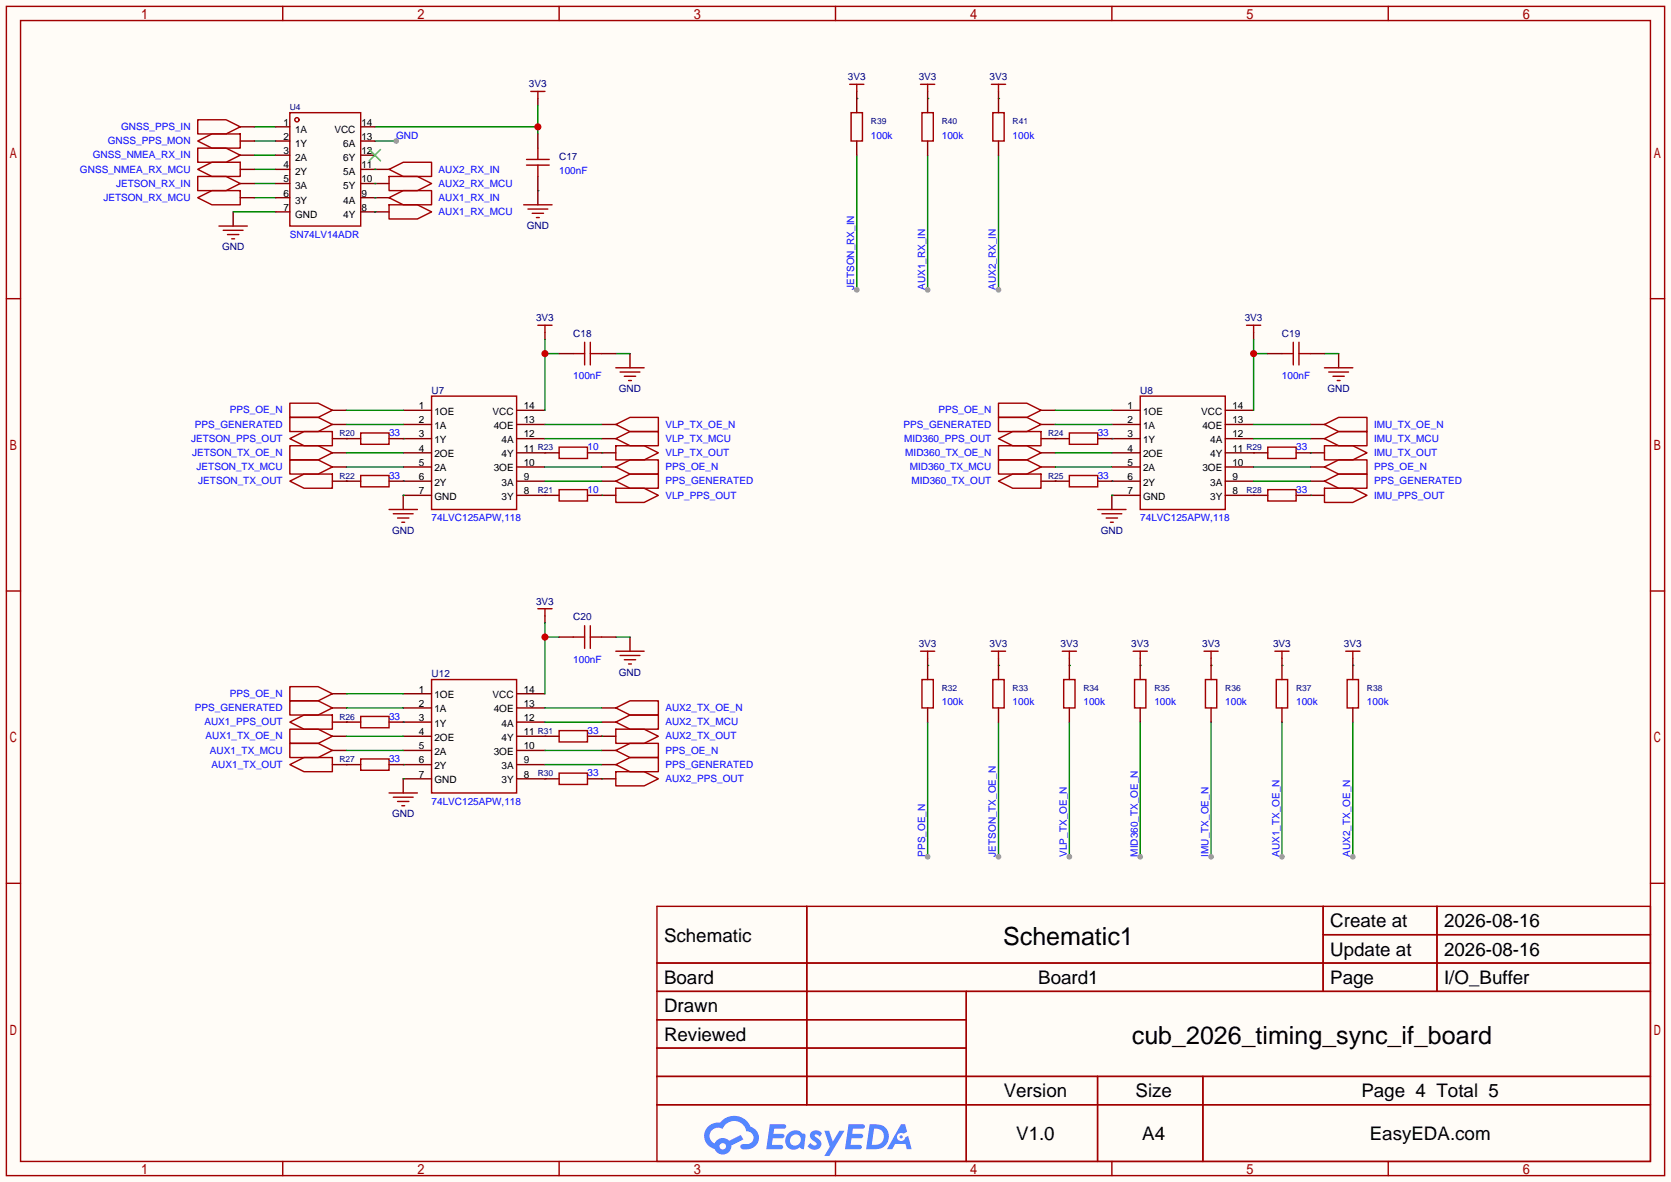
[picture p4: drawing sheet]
<svg xmlns="http://www.w3.org/2000/svg" width="299mm" height="212mm" viewBox="0 0 299 212" stroke-linecap="round" stroke-linejoin="round" font-family="sans-serif">
<path d="M0 0h299.5v211.8h-299.5z" fill="#fffcf7"/>
<g fill="none" stroke="#a10000" stroke-width=".25">
<path d="M1.1 1.1h297.2v209.6h-297.2zM3.7 3.7h292.1v204.5h-292.1zM50.7 1.1v2.6M100.2 1.1v2.6M149.7 1.1v2.6M199.3 1.1v2.6M248.8 1.1v2.6M1.1 53.5h2.6M295.8 53.5h2.5M1.1 105.9h2.6M295.8 105.9h2.5M1.1 158.3h2.6"/>
<path d="M295.8 158.3h2.5M117.7 162.4h178.1v45.8h-178.1zM117.7 172.6h178.1M117.7 177.7h178.1M144.6 162.4v35.6M173.2 177.7v30.5M237.1 162.4v15.3M237.1 167.5h58.7M257.5 162.4v15.3M117.7 182.8h55.5M117.7 192.9h178.1M117.7 187.8h55.5"/>
<path d="M117.7 198h178.1M196.7 192.9v15.3M215.6 192.9v15.3M50.7 208.2v2.5M100.2 208.2v2.5M149.7 208.2v2.5M199.3 208.2v2.5M248.8 208.2v2.5"/>
</g>
<g fill="#5487ff">
<path d="M145.5 202.8a1.3 1.3 0 0 1 1.8 .3l-.4 .6a.54 .54 0 0 0-.9-.2l.1 .2a1.58 1.58 0 0 1 1.1 1.6 1.43 1.43 0 0 1-2.5 .1l.5-.6a.64 .64 0 0 0 .5 .5 .64 .64 0 0 0 .7-.3l-.2-.2a1.6 1.6 0 0 1-1-1.6z"/>
<path d="M147.7 202.7h.9l.7 1.9 1.1-1.9h.9l-2.7 4.5h-.9l1-1.7z"/>
<path d="M138 201.5h1.6a1.31 1.31 0 0 1 1.2 .2 .4 .4 0 0 1-.3 .6h-1.8l-.1 .9h1.6a.4 .4 0 0 1 .4 .4 .4 .4 0 0 1-.4 .4h-1.7l-.2 1.2h.8a1.23 1.23 0 0 1 1.2 .2 .39 .39 0 0 1-.3 .6h-2.7z"/>
<path d="M152.1 201.5h1.6a1.32 1.32 0 0 1 1.3 .2 .39 .39 0 0 1-.4 .6h-1.7l-.2 .9h1.7a.4 .4 0 0 1 .3 .4 .4 .4 0 0 1-.4 .4h-1.7l-.2 1.2h.8a1.23 1.23 0 0 1 1.2 .2 .39 .39 0 0 1-.3 .6h-2.7z"/>
<path d="M161.5 201.5h.7l.4 1.3-.7 .4a.75 .75 0 0 0-1.1 .3 .75 .75 0 0 0 .5 1 .75 .75 0 0 0 .9-.6l.6-.3 .6 2.4h-.9l-.2-1h-1.9l-.5 1h-.9z"/>
<path d="M155.9 201.5l-.7 4.5h1.5a2.27 2.27 0 0 0 2.6-2.3 2.27 2.27 0 0 0-2.7-2.2zM156.6 202.3a1.5 1.5 0 0 1 1.8 1.5 1.5 1.5 0 0 1-1.9 1.4h-.3z"/>
<path d="M141.3 203.1a1.62 1.62 0 0 0-.4 2.1 1.62 1.62 0 0 0 2 .7l.4-.3 .3 .3 .5 .1 .3-2.5-.2-.3h-.4a1.58 1.58 0 0 0-2.5-.1zM141.9 203.6a.98 .98 0 0 1 1.5 .2 .98 .98 0 0 1-.6 1.5 .94 .94 0 0 1-1.2-.4 .94 .94 0 0 1 .3-1.3z"/>
<path d="M126.9 201.9a2.37 2.37 0 0 0 1.2 4 1.54 1.54 0 0 0 1.7 1 1.54 1.54 0 0 0 1.3-1.6l2.1-1.1-.5-.8-2 1.1a1.57 1.57 0 0 0-2.6 .4 1.5 1.5 0 0 1-.8-2.1 1.5 1.5 0 0 1 2.2-.5 2.23 2.23 0 0 1 2.3-1.4 2.23 2.23 0 0 1 2 1.8 1.16 1.16 0 0 1 1.2 1.1 1.16 1.16 0 0 1-1 1.3h-.7a.47 .47 0 0 0-.6 .3 .47 .47 0 0 0 .4 .6 2.23 2.23 0 0 0 2.3-.7 2.23 2.23 0 0 0 .4-2.3 2.16 2.16 0 0 0-1.3-1.1 3.2 3.2 0 0 0-5.4-.7l-1.2 .1zM129 205.4a.58 .58 0 0 1 1.1 0 .58 .58 0 0 1-1.1 0z"/>
<circle cx="161.5" cy="203.8" r=".28"/>
</g>
<g fill="none" stroke="#a10000" stroke-width=".25">
<path d="M95.1 16.4h2.6M96.4 16.4v1.3M152.3 15.1h2.5M153.5 15.1v1.3M165 15.1h2.5M166.2 15.1v1.3M177.7 15.1h2.5M178.9 15.1v1.3M93.9 36.7h5M94.6 37.5h3.6M95.4 38.2h2M96.1 39h.5"/>
<path d="M39.2 40.5h5.1M40 41.3h3.6M40.8 42h2M41.5 42.8h.5M96.4 58.3h2.5M97.7 58.3v1.3M223.4 58.3h2.5M224.7 58.3v1.3M77.3 71h15.3v20.3h-15.3zM110.4 65.9h5M111.1 66.7h3.6M111.9 67.4h2"/>
<path d="M112.6 68.2h.6M204.3 71h15.3v20.3h-15.3zM237.4 65.9h5M238.1 66.7h3.6M238.9 67.4h2M239.6 68.2h.6M96.4 109.1h2.5M97.7 109.1v1.3M110.4 116.7h5M111.1 117.5h3.6M111.9 118.2h2M112.6 119h.6"/>
<path d="M165 116.7h2.5M166.2 116.7v1.3M177.7 116.7h2.5M178.9 116.7v1.3M190.4 116.7h2.5M191.6 116.7v1.3M203.1 116.7h2.5M204.3 116.7v1.3M215.8 116.7h2.5M217 116.7v1.3M228.5 116.7h2.5M229.7 116.7v1.3"/>
<path d="M241.2 116.7h2.5M242.4 116.7v1.3M77.3 121.8h15.3v20.3h-15.3z"/>
</g>
<g fill="none" stroke="#870000" stroke-width=".25">
<path d="M96.4 17.7v1.2M153.5 16.4v1.3M166.2 16.4v1.3M178.9 16.4v1.3M41.8 38v2.5M96.4 34.2v2.5M97.7 59.6v1.2M224.7 59.6v1.2M72.3 73.5h5M72.3 76.1h5M72.3 78.6h5M92.6 73.5h5.1"/>
<path d="M92.6 76.1h5.1M92.6 78.6h5.1M112.9 63.4v2.5M199.3 73.5h5M199.3 76.1h5M199.3 78.6h5M219.6 73.5h5.1M219.6 76.1h5.1M219.6 78.6h5.1M239.9 63.4v2.5M72.3 81.2h5M72.3 83.7h5"/>
<path d="M72.3 86.2h5M72.3 88.8h5M92.6 81.2h5.1M92.6 83.7h5.1M92.6 86.2h5.1M92.6 88.8h5.1M199.3 81.2h5M199.3 83.7h5M199.3 86.2h5M199.3 88.8h5M219.6 81.2h5.1M219.6 83.7h5.1"/>
<path d="M219.6 86.2h5.1M219.6 88.8h5.1M97.7 110.4v1.2M112.9 114.2v2.5M166.2 118v1.3M178.9 118v1.3M191.6 118v1.3M204.3 118v1.3M217 118v1.3M229.7 118v1.3M242.4 118v1.3M72.3 124.3h5"/>
<path d="M72.3 126.9h5M72.3 129.4h5M72.3 132h5M72.3 134.5h5M72.3 137h5M72.3 139.6h5M92.6 124.3h5.1M92.6 126.9h5.1M92.6 129.4h5.1M92.6 132h5.1M92.6 134.5h5.1M92.6 137h5.1"/>
<path d="M92.6 139.6h5.1"/>
</g>
<path d="M41.8 38h7.6M45.6 22.7h3.8M97.7 60.8v12.7M97.7 63.4h2.5" fill="none" stroke="#008700" stroke-width=".25"/>
<circle cx="97.7" cy="63.4" r=".63" fill="#c00"/>
<path d="M97.7 111.6v12.7M97.7 114.2h2.5" fill="none" stroke="#008700" stroke-width=".25"/>
<circle cx="97.7" cy="114.2" r=".63" fill="#c00"/>
<path d="M224.7 60.8v12.7M224.7 63.4h2.5" fill="none" stroke="#008700" stroke-width=".25"/>
<circle cx="224.7" cy="63.4" r=".63" fill="#c00"/>
<path d="M96.4 18.9v5.1M67.2 22.7h29.2" fill="none" stroke="#008700" stroke-width=".25"/>
<circle cx="96.4" cy="22.7" r=".63" fill="#c00"/>
<path d="M67.2 25.3h3.8" fill="none" stroke="#008700" stroke-width=".25"/>
<circle cx="71" cy="25.3" r=".51" fill="#999"/>
<g fill="none" stroke="#008700" stroke-width=".25">
<path d="M153.5 17.7h.1M166.2 17.7h.1M178.9 17.7h.1M45.6 25.3h3.8M45.6 30.4h3.8M45.6 32.9h3.8M45.6 35.4h3.8M45.6 27.8h3.8M96.4 34.2h.1M178.9 27.8v24.1M62.1 78.6h.1M62.1 76.1h10.2"/>
<path d="M62.1 73.5h10.2M72.3 78.6h.1M97.7 76.1h10.1M97.7 78.6h10.1M110.4 63.4h2.5M189.1 78.6h.1M189.1 76.1h10.2M189.1 73.5h10.2M199.3 78.6h.1M224.7 76.1h10.1M224.7 78.6h10.1M237.4 63.4h2.5"/>
<path d="M62.1 86.2h.1M62.1 83.7h10.2M62.1 81.2h10.2M72.3 88.8h.1M72.3 86.2h.1M97.7 88.8h.1M97.7 81.2h.1M97.7 86.2h10.1M97.7 83.7h10.1M107.8 88.8h.1M107.8 81.2h.1M189.1 86.2h.1"/>
<path d="M189.1 83.7h10.2M189.1 81.2h10.2M199.3 86.2h.1M199.3 88.8h.1M224.7 88.8h.1M224.7 81.2h.1M224.7 86.2h10.1M224.7 83.7h10.1M234.8 81.2h.1M234.8 88.8h.1M110.4 114.2h2.5M166.2 119.3h.1"/>
<path d="M178.9 119.3h.1M191.6 119.3h.1M204.3 119.3h.1M217 119.3h.1M229.7 119.3h.1M242.4 119.3h.1M62.1 129.4h.1M62.1 137h.1M62.1 126.9h10.2M62.1 124.3h10.2M62.1 134.5h10.2M62.1 132h10.2"/>
<path d="M72.3 129.4h.1M72.3 137h.1M72.3 139.6h.1M97.7 139.6h.1M97.7 132h.1M97.7 126.9h10.1M97.7 137h10.1M97.7 129.4h10.1M97.7 134.5h10.1M107.8 132h.1M107.8 139.6h.1"/>
</g>
<g fill="none" stroke="#870000" stroke-width=".25">
<path d="M43.1 22.7h2.5M43.1 25.3h2.5M43.1 30.4h2.5M43.1 35.4h2.5M43.1 32.9h2.5M43.1 27.8h2.5M67.2 30.4h2.5M67.2 35.4h2.5M67.2 32.9h2.5M67.2 38h2.5M96.4 24v2.5M96.4 31.6v2.6"/>
<path d="M59.6 76.1h2.5M59.6 78.6h5M59.6 73.5h2.5M69.7 78.6h2.6M100.2 63.4h2.5M107.8 76.1h2.6M107.8 78.6h2.6M107.8 63.4h2.6M186.6 76.1h2.5M186.6 78.6h5M186.6 73.5h2.5M196.7 78.6h2.6"/>
<path d="M227.2 63.4h2.5M234.8 76.1h2.6M234.8 78.6h2.6M234.8 63.4h2.6M59.6 83.7h2.5M59.6 81.2h2.5M59.6 86.2h5M69.7 86.2h2.6M72.3 88.8v2.5M97.7 81.2h2.5M97.7 88.8h2.5M105.3 81.2h5.1"/>
<path d="M105.3 88.8h5.1M107.8 83.7h2.6M107.8 86.2h2.6M186.6 83.7h2.5M186.6 81.2h2.5M186.6 86.2h5M196.7 86.2h2.6M199.3 88.8v2.5M224.7 81.2h2.5M224.7 88.8h2.5M232.3 81.2h5.1M232.3 88.8h5.1"/>
<path d="M234.8 83.7h2.6M234.8 86.2h2.6M100.2 114.2h2.5M107.8 114.2h2.6M59.6 129.4h5M59.6 126.9h2.5M59.6 134.5h2.5M59.6 137h5M59.6 132h2.5M59.6 124.3h2.5M69.7 129.4h2.6M69.7 137h2.6"/>
<path d="M72.3 139.6v2.5M97.7 132h2.5M97.7 139.6h2.5M105.3 132h5.1M105.3 139.6h5.1M107.8 129.4h2.6M107.8 126.9h2.6M107.8 134.5h2.6M107.8 137h2.6"/>
</g>
<g fill="none" stroke="#a10000" stroke-width=".25">
<path d="M35.4 21.5h5.1l2.6 1.2-2.6 1.3h-5.1zM35.4 25.3l2.6-1.3h5.1v2.5h-5.1zM35.4 30.4l2.6-1.3h5.1v2.5h-5.1zM35.4 35.4l2.6-1.2h5.1v2.5h-5.1zM35.4 26.5h5.1l2.6 1.3-2.6 1.3h-5.1zM35.4 31.6h5.1l2.6 1.3-2.6 1.3h-5.1zM69.7 31.6h5.1l2.5 1.3-2.5 1.3h-5.1zM69.7 36.7h5.1l2.5 1.3-2.5 1.2h-5.1zM69.7 30.4l2.6-1.3h5v2.5h-5zM69.7 35.4l2.6-1.2h5v2.5h-5zM94.4 29.6h4M94.4 28.6h4"/>
<path d="M96.4 26.5v2.1M96.4 29.6v2M51.9 74.8h5.1l2.6 1.3-2.6 1.2h-5.1zM51.9 79.9h5.1l2.6 1.3-2.6 1.2h-5.1zM51.9 72.3h5.1l2.6 1.2-2.6 1.3h-5.1zM51.9 78.6l2.6-1.3h5.1v2.6h-5.1zM64.6 77.6h5.1v2h-5.1zM102.7 63.4h2.1M104.8 61.3v4.1M105.8 63.4h2M105.8 61.3v4.1M110.4 76.1l2.5-1.3h5.1v2.5h-5.1z"/>
<path d="M110.4 78.6l2.5-1.3h5.1v2.6h-5.1zM110.4 79.9h5l2.6 1.3-2.6 1.2h-5zM178.9 72.3h5.1l2.6 1.2-2.6 1.3h-5.1zM178.9 79.9h5.1l2.6 1.3-2.6 1.2h-5.1zM178.9 74.8h5.1l2.6 1.3-2.6 1.2h-5.1zM178.9 78.6l2.6-1.3h5.1v2.6h-5.1zM191.6 77.6h5.1v2h-5.1zM229.7 63.4h2.1M231.8 61.3v4.1M232.8 63.4h2M232.8 61.3v4.1M237.4 78.6l2.5-1.3h5.1v2.6h-5.1z"/>
<path d="M237.4 76.1l2.5-1.3h5.1v2.5h-5.1zM237.4 79.9h5l2.6 1.3-2.6 1.2h-5zM51.9 82.4h5.1l2.6 1.3-2.6 1.3h-5.1zM51.9 86.2l2.6-1.2h5.1v2.5h-5.1zM64.6 85.2h5.1v2h-5.1zM69.7 91.3h5.1M70.5 92.1h3.5M71.2 92.8h2.1M72 93.6h.5M100.2 87.8h5.1v2h-5.1zM100.2 80.1h5.1v2.1h-5.1zM110.4 83.7l2.5-1.3h5.1v2.6h-5.1z"/>
<path d="M110.4 86.2l2.5-1.2h5.1v2.5h-5.1zM110.4 87.5h5l2.6 1.3-2.6 1.2h-5zM178.9 82.4h5.1l2.6 1.3-2.6 1.3h-5.1zM178.9 86.2l2.6-1.2h5.1v2.5h-5.1zM191.6 85.2h5.1v2h-5.1zM196.7 91.3h5.1M197.5 92.1h3.5M198.2 92.8h2.1M199 93.6h.5M227.2 87.8h5.1v2h-5.1zM227.2 80.1h5.1v2.1h-5.1zM237.4 83.7l2.5-1.3h5.1v2.6h-5.1z"/>
<path d="M237.4 86.2l2.5-1.2h5.1v2.5h-5.1zM237.4 87.5h5l2.6 1.3-2.6 1.2h-5zM102.7 114.2h2.1M104.8 112.1v4.1M105.8 112.1v4.1M105.8 114.2h2M51.9 125.6h5.1l2.6 1.3-2.6 1.2h-5.1zM51.9 133.2h5.1l2.6 1.3-2.6 1.3h-5.1zM51.9 130.7h5.1l2.6 1.3-2.6 1.2h-5.1zM51.9 123.1h5.1l2.6 1.2-2.6 1.3h-5.1zM51.9 137l2.6-1.2h5.1v2.5h-5.1zM51.9 129.4l2.6-1.3h5.1v2.6h-5.1z"/>
<path d="M64.6 128.4h5.1v2h-5.1zM64.6 136h5.1v2h-5.1zM100.2 138.6h5.1v2h-5.1zM100.2 130.9h5.1v2.1h-5.1zM110.4 129.4l2.5-1.3h5.1v2.6h-5.1zM110.4 126.9l2.5-1.3h5.1v2.5h-5.1zM110.4 134.5l2.5-1.3h5.1v2.6h-5.1zM110.4 137l2.5-1.2h5.1v2.5h-5.1zM110.4 138.3h5l2.6 1.3-2.6 1.2h-5zM110.4 130.7h5l2.6 1.3-2.6 1.2h-5zM69.7 142.1h5.1M70.5 142.9h3.5"/>
<path d="M71.2 143.6h2.1M72 144.4h.5"/>
</g>
<circle cx="178.9" cy="51.9" r=".51" fill="#999"/>
<path d="M166.2 27.8v24.1" fill="none" stroke="#008700" stroke-width=".25"/>
<circle cx="166.2" cy="51.9" r=".51" fill="#999"/>
<path d="M153.5 27.8v24.1" fill="none" stroke="#008700" stroke-width=".25"/>
<circle cx="153.5" cy="51.9" r=".51" fill="#999"/>
<path d="M242.4 129.4v24.1" fill="none" stroke="#008700" stroke-width=".25"/>
<circle cx="242.4" cy="153.5" r=".51" fill="#999"/>
<path d="M229.7 129.4v24.1" fill="none" stroke="#008700" stroke-width=".25"/>
<circle cx="229.7" cy="153.5" r=".51" fill="#999"/>
<path d="M217 129.4v24.1" fill="none" stroke="#008700" stroke-width=".25"/>
<circle cx="217" cy="153.5" r=".51" fill="#999"/>
<path d="M204.3 129.4v24.1" fill="none" stroke="#008700" stroke-width=".25"/>
<circle cx="204.3" cy="153.5" r=".51" fill="#999"/>
<path d="M191.6 129.4v24.1" fill="none" stroke="#008700" stroke-width=".25"/>
<circle cx="191.6" cy="153.5" r=".51" fill="#999"/>
<path d="M178.9 129.4v24.1" fill="none" stroke="#008700" stroke-width=".25"/>
<circle cx="178.9" cy="153.5" r=".51" fill="#999"/>
<path d="M166.2 129.4v24.1" fill="none" stroke="#008700" stroke-width=".25"/>
<circle cx="166.2" cy="153.5" r=".51" fill="#999"/>
<g fill="none" stroke="#870000" stroke-width=".25">
<path d="M153.5 17.7v2.5M166.2 17.7v2.5M178.9 17.7v2.5M49.4 22.7h2.5M49.4 25.3h2.5M49.4 27.8h2.5M49.4 30.4h2.5M49.4 32.9h2.5M49.4 35.4h2.5M49.4 38h2.5M64.6 22.7h2.6M64.6 25.3h2.6"/>
<path d="M64.6 27.8h2.6M64.6 30.4h2.6M64.6 32.9h2.6M64.6 35.4h2.6M64.6 38h2.6M153.5 25.3v2.5M166.2 25.3v2.5M178.9 25.3v2.5M166.2 119.3v2.5M178.9 119.3v2.5M191.6 119.3v2.5M204.3 119.3v2.5"/>
<path d="M217 119.3v2.5M229.7 119.3v2.5M242.4 119.3v2.5M166.2 126.9v2.5M178.9 126.9v2.5M191.6 126.9v2.5M204.3 126.9v2.5M217 126.9v2.5M229.7 126.9v2.5M242.4 126.9v2.5"/>
</g>
<g fill="none" stroke="#a10000" stroke-width=".25">
<path d="M51.9 20.2h12.7v20.3h-12.7zM152.5 20.2h2.1v5.1h-2.1zM165.2 20.2h2.1v5.1h-2.1zM177.9 20.2h2.1v5.1h-2.1zM165.2 121.8h2.1v5.1h-2.1zM177.9 121.8h2.1v5.1h-2.1zM190.6 121.8h2.1v5.1h-2.1zM203.3 121.8h2.1v5.1h-2.1zM216 121.8h2.1v5.1h-2.1zM228.7 121.8h2.1v5.1h-2.1zM241.4 121.8h2.1v5.1h-2.1z"/>
<circle cx="53.2" cy="21.5" r=".38"/>
</g>
<path d="M66.2 26.8l2 2M68.2 26.8l-2 2" fill="none" stroke="#3c3" stroke-width=".25"/>
<path d="M67.2 30.4h.1M67.2 35.4h.1M67.2 32.9h.1M67.2 38h.1" fill="none" stroke="#008700" stroke-width=".25"/>
<g font-size="4.5">
<text x="179.8" y="169.3">Schematic1</text>
<text x="202.8" y="187.1">cub_2026_timing_sync_if_board</text>
</g>
<g font-size="3.4">
<text x="238.4" y="166.2">Create at</text>
<text x="258.8" y="166.2">2026-08-16</text>
<text x="119" y="168.7">Schematic</text>
<text x="238.4" y="171.3">Update at</text>
<text x="258.8" y="171.3">2026-08-16</text>
<text x="119" y="176.4">Board</text>
<text x="186.1" y="176.4">Board1</text>
<text x="238.4" y="176.4">Page</text>
<text x="258.8" y="176.4">I/O_Buffer</text>
<text x="119" y="181.4">Drawn</text>
<text x="119" y="186.5">Reviewed</text>
<text x="179.9" y="196.7">Version</text>
<text x="203.5" y="196.7">Size</text>
<text x="244" y="196.7">Page 4 Total 5</text>
<text x="182.1" y="204.3">V1.0</text>
<text x="204.7" y="204.3">A4</text>
<text x="245.5" y="204.3">EasyEDA.com</text>
</g>
<g font-size="1.8" fill="#000080">
<text x="94.8" y="15.7">3V3</text>
<text x="151.9" y="14.4">3V3</text>
<text x="164.6" y="14.4">3V3</text>
<text x="177.3" y="14.4">3V3</text>
<text x="100.2" y="28.6">C17</text>
<text x="94.4" y="41.1">GND</text>
<text x="39.8" y="44.9">GND</text>
<text x="96.1" y="57.6">3V3</text>
<text x="223.1" y="57.6">3V3</text>
<text x="102.7" y="60.4">C18</text>
<text x="229.7" y="60.4">C19</text>
<text x="77.3" y="70.5">U7</text>
<text x="110.9" y="70.3">GND</text>
<text x="204.3" y="70.5">U8</text>
<text x="237.9" y="70.3">GND</text>
<text x="70.3" y="95.7">GND</text>
<text x="197.3" y="95.7">GND</text>
<text x="96.1" y="108.4">3V3</text>
<text x="102.7" y="111.2">C20</text>
<text x="164.6" y="116">3V3</text>
<text x="177.3" y="116">3V3</text>
<text x="190" y="116">3V3</text>
<text x="202.7" y="116">3V3</text>
<text x="215.4" y="116">3V3</text>
<text x="228.1" y="116">3V3</text>
<text x="240.8" y="116">3V3</text>
<text x="77.3" y="121.3">U12</text>
<text x="110.9" y="121.1">GND</text>
<text x="70.3" y="146.5">GND</text>
</g>
<g font-size="1.8" fill="#00f">
<text x="21.7" y="23.3">GNSS_PPS_IN</text>
<text x="16.6" y="28.4">GNSS_NMEA_RX_IN</text>
<text x="19.3" y="25.8">GNSS_PPS_MON</text>
<text x="71" y="24.8">GND</text>
<text x="156.1" y="24.8">100k</text>
<text x="168.8" y="24.8">100k</text>
<text x="181.5" y="24.8">100k</text>
<text x="14.3" y="30.9">GNSS_NMEA_RX_MCU</text>
<text x="20.8" y="33.5">JETSON_RX_IN</text>
<text x="78.6" y="33.5">AUX2_RX_MCU</text>
<text x="78.6" y="30.9">AUX2_RX_IN</text>
<text x="100.2" y="31.2">100nF</text>
<text x="18.5" y="36">JETSON_RX_MCU</text>
<text x="78.6" y="38.5">AUX1_RX_MCU</text>
<text x="78.6" y="36">AUX1_RX_IN</text>
<text x="51.9" y="42.6">SN74LV14ADR</text>
<text x="153.1" y="51.9" transform="rotate(-90 153.1 51.9)">JETSON_RX_IN</text>
<text x="165.8" y="51.9" transform="rotate(-90 165.8 51.9)">AUX1_RX_IN</text>
<text x="178.5" y="51.9" transform="rotate(-90 178.5 51.9)">AUX2_RX_IN</text>
<text x="102.7" y="68">100nF</text>
<text x="229.7" y="68">100nF</text>
<text x="34.9" y="76.6">PPS_GENERATED</text>
<text x="41.2" y="74.1">PPS_OE_N</text>
<text x="119.3" y="76.6">VLP_TX_OE_N</text>
<text x="161.9" y="76.6">PPS_GENERATED</text>
<text x="168.2" y="74.1">PPS_OE_N</text>
<text x="246.3" y="76.6">IMU_TX_OE_N</text>
<text x="34.2" y="79.2">JETSON_PPS_OUT</text>
<text x="34.4" y="81.7">JETSON_TX_OE_N</text>
<text x="69.7" y="78.2">33</text>
<text x="105.3" y="80.7">10</text>
<text x="119.3" y="79.2">VLP_TX_MCU</text>
<text x="119.3" y="81.7">VLP_TX_OUT</text>
<text x="162" y="79.2">MID360_PPS_OUT</text>
<text x="162.2" y="81.7">MID360_TX_OE_N</text>
<text x="196.7" y="78.2">33</text>
<text x="232.3" y="80.7">33</text>
<text x="246.3" y="79.2">IMU_TX_MCU</text>
<text x="246.3" y="81.7">IMU_TX_OUT</text>
<text x="35.2" y="84.3">JETSON_TX_MCU</text>
<text x="35.5" y="86.8">JETSON_TX_OUT</text>
<text x="69.7" y="85.8">33</text>
<text x="105.3" y="88.3">10</text>
<text x="119.3" y="84.3">PPS_OE_N</text>
<text x="119.3" y="86.8">PPS_GENERATED</text>
<text x="119.3" y="89.3">VLP_PPS_OUT</text>
<text x="163" y="84.3">MID360_TX_MCU</text>
<text x="163.3" y="86.8">MID360_TX_OUT</text>
<text x="196.7" y="85.8">33</text>
<text x="232.3" y="88.3">33</text>
<text x="246.3" y="84.3">PPS_OE_N</text>
<text x="246.3" y="86.8">PPS_GENERATED</text>
<text x="246.3" y="89.3">IMU_PPS_OUT</text>
<text x="77.3" y="93.4">74LVC125APW,118</text>
<text x="204.3" y="93.4">74LVC125APW,118</text>
<text x="102.7" y="118.8">100nF</text>
<text x="41.2" y="124.9">PPS_OE_N</text>
<text x="34.9" y="127.4">PPS_GENERATED</text>
<text x="36.6" y="130">AUX1_PPS_OUT</text>
<text x="69.7" y="129">33</text>
<text x="105.3" y="131.5">33</text>
<text x="119.3" y="130">AUX2_TX_MCU</text>
<text x="119.3" y="127.4">AUX2_TX_OE_N</text>
<text x="168.8" y="126.4">100k</text>
<text x="181.5" y="126.4">100k</text>
<text x="194.2" y="126.4">100k</text>
<text x="206.9" y="126.4">100k</text>
<text x="219.6" y="126.4">100k</text>
<text x="232.3" y="126.4">100k</text>
<text x="245" y="126.4">100k</text>
<text x="36.8" y="132.5">AUX1_TX_OE_N</text>
<text x="37.6" y="135.1">AUX1_TX_MCU</text>
<text x="37.9" y="137.6">AUX1_TX_OUT</text>
<text x="69.7" y="136.6">33</text>
<text x="119.3" y="135.1">PPS_OE_N</text>
<text x="119.3" y="137.6">PPS_GENERATED</text>
<text x="119.3" y="132.5">AUX2_TX_OUT</text>
<text x="105.3" y="139.1">33</text>
<text x="119.3" y="140.1">AUX2_PPS_OUT</text>
<text x="77.3" y="144.2">74LVC125APW,118</text>
<text x="165.8" y="153.5" transform="rotate(-90 165.8 153.5)">PPS_OE_N</text>
<text x="178.5" y="153.5" transform="rotate(-90 178.5 153.5)">JETSON_TX_OE_N</text>
<text x="191.2" y="153.5" transform="rotate(-90 191.2 153.5)">VLP_TX_OE_N</text>
<text x="203.9" y="153.5" transform="rotate(-90 203.9 153.5)">MID360_TX_OE_N</text>
<text x="216.6" y="153.5" transform="rotate(-90 216.6 153.5)">IMU_TX_OE_N</text>
<text x="229.3" y="153.5" transform="rotate(-90 229.3 153.5)">AUX1_TX_OE_N</text>
<text x="242" y="153.5" transform="rotate(-90 242 153.5)">AUX2_TX_OE_N</text>
</g>
<g font-size="1.8">
<text x="50.8" y="22.5">1</text>
<text x="52.9" y="23.8">1A</text>
<text x="59.9" y="23.8">VCC</text>
<text x="64.8" y="22.5">14</text>
<text x="50.8" y="25.1">2</text>
<text x="50.8" y="27.6">3</text>
<text x="52.9" y="26.3">1Y</text>
<text x="52.9" y="28.9">2A</text>
<text x="61.5" y="28.9">6Y</text>
<text x="61.5" y="26.3">6A</text>
<text x="64.8" y="27.6">12</text>
<text x="64.8" y="25.1">13</text>
<text x="50.8" y="30.1">4</text>
<text x="50.8" y="32.7">5</text>
<text x="50.8" y="35.2">6</text>
<text x="52.9" y="31.4">2Y</text>
<text x="52.9" y="33.9">3A</text>
<text x="61.5" y="33.9">5Y</text>
<text x="61.5" y="31.4">5A</text>
<text x="64.8" y="35.2">9</text>
<text x="64.8" y="32.7">10</text>
<text x="64.8" y="30.1">11</text>
<text x="50.8" y="37.8">7</text>
<text x="52.9" y="36.5">3Y</text>
<text x="52.9" y="39">GND</text>
<text x="61.5" y="39">4Y</text>
<text x="61.5" y="36.5">4A</text>
<text x="64.8" y="37.8">8</text>
<text x="75.1" y="73.3">1</text>
<text x="75.1" y="75.9">2</text>
<text x="77.9" y="74.3">1OE</text>
<text x="77.9" y="76.9">1A</text>
<text x="88.3" y="74.3">VCC</text>
<text x="88.5" y="76.9">4OE</text>
<text x="93.9" y="75.9">13</text>
<text x="93.9" y="73.3">14</text>
<text x="202.1" y="73.3">1</text>
<text x="202.1" y="75.9">2</text>
<text x="204.9" y="74.3">1OE</text>
<text x="204.9" y="76.9">1A</text>
<text x="215.3" y="74.3">VCC</text>
<text x="215.5" y="76.9">4OE</text>
<text x="220.9" y="75.9">13</text>
<text x="220.9" y="73.3">14</text>
<text x="75.1" y="78.4">3</text>
<text x="75.1" y="80.9">4</text>
<text x="75.1" y="83.5">5</text>
<text x="77.9" y="79.4">1Y</text>
<text x="77.9" y="82">2OE</text>
<text x="89.9" y="82">4Y</text>
<text x="89.9" y="79.4">4A</text>
<text x="93.9" y="83.5">10</text>
<text x="93.9" y="80.9">11</text>
<text x="93.9" y="78.4">12</text>
<text x="202.1" y="78.4">3</text>
<text x="202.1" y="80.9">4</text>
<text x="202.1" y="83.5">5</text>
<text x="204.9" y="79.4">1Y</text>
<text x="204.9" y="82">2OE</text>
<text x="216.9" y="82">4Y</text>
<text x="216.9" y="79.4">4A</text>
<text x="220.9" y="83.5">10</text>
<text x="220.9" y="80.9">11</text>
<text x="220.9" y="78.4">12</text>
<text x="75.1" y="86">6</text>
<text x="75.1" y="88.6">7</text>
<text x="77.9" y="84.5">2A</text>
<text x="77.9" y="87">2Y</text>
<text x="77.9" y="89.6">GND</text>
<text x="88.5" y="84.5">3OE</text>
<text x="89.9" y="89.6">3Y</text>
<text x="89.9" y="87">3A</text>
<text x="93.9" y="88.6">8</text>
<text x="93.9" y="86">9</text>
<text x="202.1" y="86">6</text>
<text x="202.1" y="88.6">7</text>
<text x="204.9" y="84.5">2A</text>
<text x="204.9" y="87">2Y</text>
<text x="204.9" y="89.6">GND</text>
<text x="215.5" y="84.5">3OE</text>
<text x="216.9" y="89.6">3Y</text>
<text x="216.9" y="87">3A</text>
<text x="220.9" y="88.6">8</text>
<text x="220.9" y="86">9</text>
<text x="75.1" y="124.1">1</text>
<text x="77.9" y="125.1">1OE</text>
<text x="88.3" y="125.1">VCC</text>
<text x="93.9" y="124.1">14</text>
<text x="75.1" y="126.7">2</text>
<text x="75.1" y="129.2">3</text>
<text x="75.1" y="131.7">4</text>
<text x="77.9" y="127.7">1A</text>
<text x="77.9" y="130.2">1Y</text>
<text x="88.5" y="127.7">4OE</text>
<text x="89.9" y="130.2">4A</text>
<text x="93.9" y="131.7">11</text>
<text x="93.9" y="129.2">12</text>
<text x="93.9" y="126.7">13</text>
<text x="75.1" y="134.3">5</text>
<text x="75.1" y="136.8">6</text>
<text x="77.9" y="132.8">2OE</text>
<text x="77.9" y="135.3">2A</text>
<text x="77.9" y="137.8">2Y</text>
<text x="88.5" y="135.3">3OE</text>
<text x="89.9" y="137.8">3A</text>
<text x="89.9" y="132.8">4Y</text>
<text x="93.9" y="136.8">9</text>
<text x="93.9" y="134.3">10</text>
<text x="75.1" y="139.4">7</text>
<text x="77.9" y="140.4">GND</text>
<text x="89.9" y="140.4">3Y</text>
<text x="93.9" y="139.4">8</text>
</g>
<g font-size="1.5" fill="#000080">
<text x="51.9" y="19.7">U4</text>
<text x="156.1" y="22.3">R39</text>
<text x="168.8" y="22.3">R40</text>
<text x="181.5" y="22.3">R41</text>
<text x="60.8" y="78.2">R20</text>
<text x="96.4" y="80.7">R23</text>
<text x="187.8" y="78.2">R24</text>
<text x="223.4" y="80.7">R29</text>
<text x="60.8" y="85.8">R22</text>
<text x="96.4" y="88.3">R21</text>
<text x="187.8" y="85.8">R25</text>
<text x="223.4" y="88.3">R28</text>
<text x="168.8" y="123.9">R32</text>
<text x="181.5" y="123.9">R33</text>
<text x="194.2" y="123.9">R34</text>
<text x="206.9" y="123.9">R35</text>
<text x="219.6" y="123.9">R36</text>
<text x="232.3" y="123.9">R37</text>
<text x="245" y="123.9">R38</text>
<text x="60.8" y="129">R26</text>
<text x="96.4" y="131.5">R31</text>
<text x="60.8" y="136.6">R27</text>
<text x="96.4" y="139.1">R30</text>
</g>
</svg>
